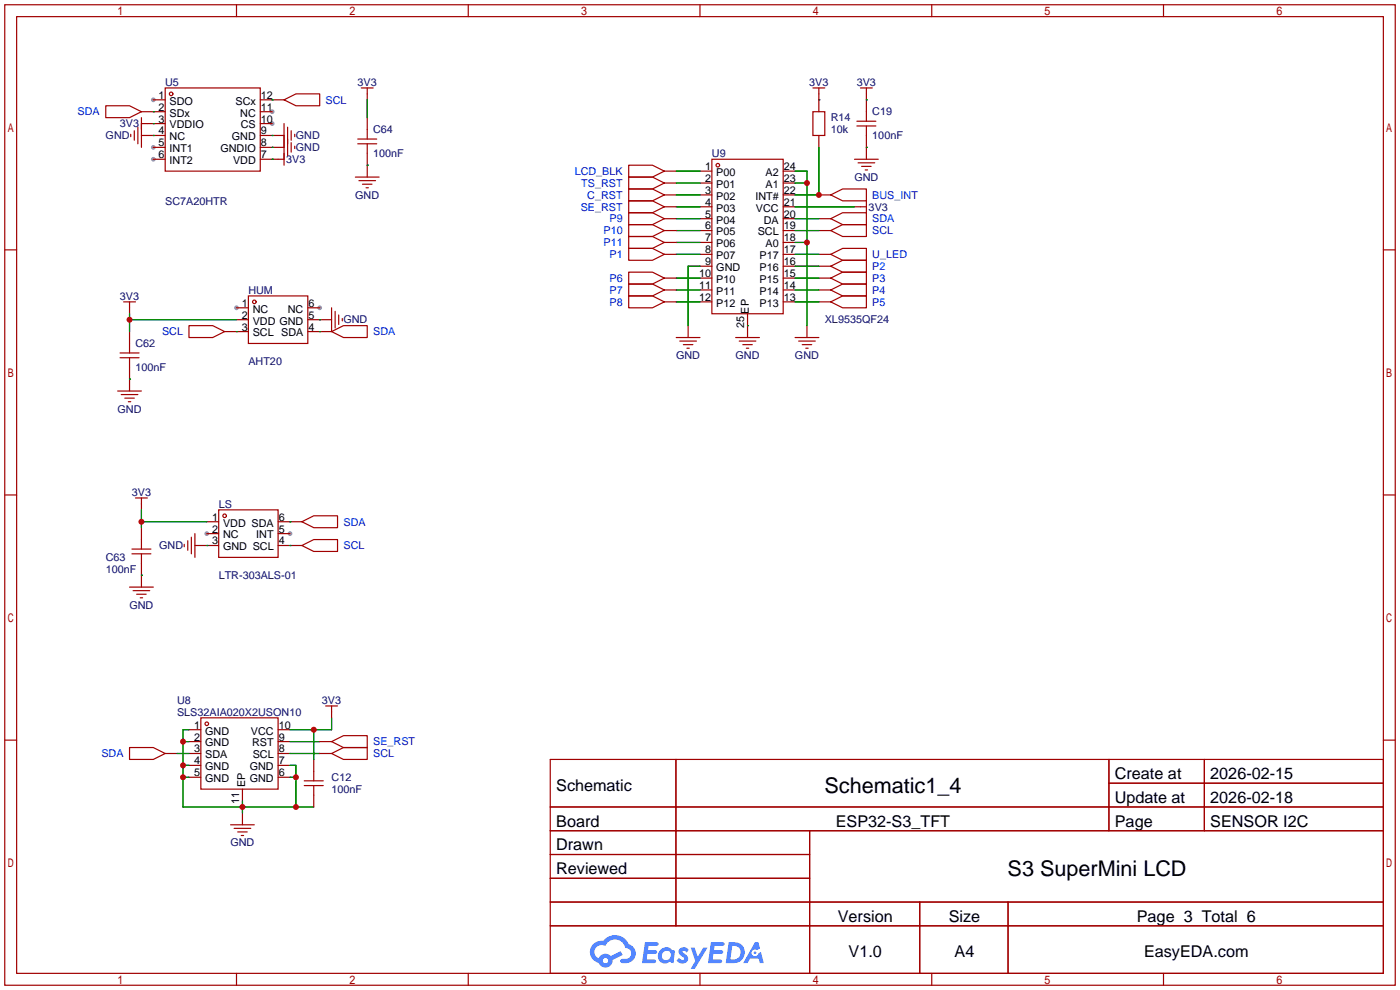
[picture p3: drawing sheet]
<svg xmlns="http://www.w3.org/2000/svg" width="299mm" height="212mm" viewBox="0 0 299 212" stroke-linecap="round" stroke-linejoin="round" font-family="sans-serif">
<g fill="#999">
<circle cx="44.2" cy="114" r=".51"/>
<circle cx="62" cy="114" r=".51"/>
<circle cx="50.5" cy="65.8" r=".51"/>
<circle cx="68.3" cy="65.8" r=".51"/>
<circle cx="32.8" cy="21.3" r=".51"/>
<circle cx="32.8" cy="31.5" r=".51"/>
<circle cx="32.8" cy="34" r=".51"/>
<circle cx="58.2" cy="26.4" r=".51"/>
<circle cx="58.2" cy="23.9" r=".51"/>
</g>
<g fill="none" stroke="#a10000" stroke-width=".25">
<path d="M1 1h297.2v209.6h-297.2zM3.6 3.6h292.1v204.4h-292.1zM50.5 1v2.6M100.1 1v2.6M149.6 1v2.6M199.1 1v2.6M248.7 1v2.6M1 53.4h2.6M295.7 53.4h2.5M1 105.8h2.6M295.7 105.8h2.5M1 158.2h2.6"/>
<path d="M295.7 158.2h2.5M117.6 162.3h178.1v45.7h-178.1zM117.6 172.5h178.1M117.6 177.5h178.1M144.5 162.3v35.6M173 177.5v30.5M237 162.3v15.2M237 167.4h58.7M257.4 162.3v15.2M117.6 182.6h55.4M117.6 192.8h178.1M117.6 187.7h55.4"/>
<path d="M117.6 197.9h178.1M196.6 192.8v15.2M215.4 192.8v15.2M50.5 208v2.6M100.1 208v2.6M149.6 208v2.6M199.1 208v2.6M248.7 208v2.6"/>
</g>
<g fill="#5487ff">
<path d="M145.3 202.7a1.3 1.3 0 0 1 1.9 .3l-.4 .6a.54 .54 0 0 0-.9-.2l.1 .2a1.34 1.34 0 0 1 .9 1.8 1.47 1.47 0 0 1-2.3-.1l.5-.6 .8 .5a.31 .31 0 0 0 .4-.3 .31 .31 0 0 0-.3-.4 1.12 1.12 0 0 1-.7-1.8z"/>
<path d="M147.6 202.5h.9l.6 2 1.2-2h.9l-2.7 4.6h-.9l1-1.7z"/>
<path d="M137.8 201.4h1.7a1.31 1.31 0 0 1 1.2 .2 .4 .4 0 0 1-.3 .5l-1.8 .1-.1 .9h1.6a.4 .4 0 0 1 .4 .4 .4 .4 0 0 1-.5 .4h-1.6l-.2 1.2h1.4a.46 .46 0 0 1 .5 0 .46 .46 0 0 1 .1 .5l-.4 .2h-2.6z"/>
<path d="M151.9 201.4h1.7a1.32 1.32 0 0 1 1.2 .2 .39 .39 0 0 1-.3 .5l-1.8 .1-.1 .9h1.6a.4 .4 0 0 1 .4 .4 .4 .4 0 0 1-.4 .4h-1.7l-.2 1.2h1.4a.46 .46 0 0 1 .5 0 .46 .46 0 0 1 .1 .5l-.4 .2h-2.6z"/>
<path d="M161.3 201.4h.8l.3 1.3-.6 .4a.75 .75 0 0 0-1.1 .3 .75 .75 0 0 0 .5 1 .75 .75 0 0 0 .9-.7l.5-.2 .6 2.3h-.8l-.3-.9h-1.8l-.5 .9h-1z"/>
<path d="M155.7 201.4l-.6 4.4h1.5a2.27 2.27 0 0 0 2.6-2.2 2.27 2.27 0 0 0-2.7-2.2zM156.5 202.1a1.5 1.5 0 0 1 1.8 1.6 1.5 1.5 0 0 1-1.9 1.4h-.3z"/>
<path d="M141.2 203a1.6 1.6 0 0 0-.3 2.3 1.6 1.6 0 0 0 2.3 .2l.7 .3 .3-2.4-.1-.3-.5-.1a1.58 1.58 0 0 0-2.4 0zM141.8 203.5a.98 .98 0 0 1 1.6 .4 .98 .98 0 0 1-1.1 1.3 .94 .94 0 0 1-.9-.7 .94 .94 0 0 1 .4-1z"/>
<path d="M126.8 201.8a2.37 2.37 0 0 0 1.1 4 1.54 1.54 0 0 0 1.8 1 1.54 1.54 0 0 0 1.2-1.6l2.2-1.1-.5-.8-2 1a1.57 1.57 0 0 0-2.7 .5 1.5 1.5 0 0 1-.7-2.1 1.5 1.5 0 0 1 2.2-.5 2.23 2.23 0 0 1 2.3-1.4 2.23 2.23 0 0 1 2 1.8 1.16 1.16 0 0 1 1.2 1.1 1.16 1.16 0 0 1-1.1 1.2h-.7a.47 .47 0 0 0-.5 .4 .47 .47 0 0 0 .4 .5 2.17 2.17 0 0 0 2.5-.9 2.17 2.17 0 0 0-.3-2.7l-.8-.4a3.2 3.2 0 0 0-5.5-.7l-1.1 .1zM128.8 205.3a.6 .6 0 0 1 1.2 0 .6 .6 0 0 1-1.2 0z"/>
<circle cx="161.4" cy="203.6" r=".28"/>
</g>
<g fill="none" stroke="#a10000" stroke-width=".25">
<path d="M35.3 18.8h20.3v17.8h-20.3zM77.2 18.8h2.6M78.5 18.8v2.5M173.7 18.8h2.6M175 18.8v5.1M183.9 18.8h2.5M185.2 18.8v7.1M22.6 22.6h5.1l2.5 1.3-2.5 1.2h-5.1zM27.9 28.7v.5M28.7 27.9v2.1M29.5 27.2v3.5M30.2 23.9h5.1"/>
<path d="M30.2 26.4h5.1M30.2 29h5.1M30.2 25.1v6.4M32.8 21.3h2.5M32.8 31.5h2.5M32.8 34h2.5M55.6 21.3h5.1M55.6 23.9h2.6M55.6 26.4h2.6M55.6 29h5.1M55.6 31.5h5.1M55.6 34h5.1"/>
<path d="M60.7 21.3l2.5-1.2h5.1v2.5h-5.1zM60.7 26.4v8.9M61.5 27.2v6.1M62.2 27.9v2.1M62.2 30.5v2M63 28.7v.5M63 31.2v.6M75.9 37.8h5.1M76.5 30.7h4M76.5 29.7h4M76.7 38.6h3.6M77.5 39.4h2"/>
<path d="M78.5 25.1v4.6M78.5 30.7v7.1M134.4 37.8h5l2.6 1.3-2.6 1.3h-5zM134.4 35.3h5l2.6 1.3-2.6 1.2h-5zM142 36.6h2.5M142 39.1h2.5M149.6 36.6h2.5M149.6 39.1h2.5M152.1 34h15.3v33.1h-15.3zM167.4 36.6h2.5M167.4 39.1h2.5M173.7 23.9h2.6v5.1h-2.6z"/>
<path d="M175 29v2.5M182.6 34h5.1M183.1 26.9h4.1M183.1 25.9h4.1M183.4 34.8h3.5M184.1 35.6h2.1M184.9 36.3h.5M185.2 26.9v7.1M78.2 40.1h.5M134.4 40.4h5l2.6 1.3-2.6 1.2h-5zM134.4 53.1h5l2.6 1.3-2.6 1.2h-5zM134.4 58.2h5l2.6 1.2-2.6 1.3h-5z"/>
<path d="M134.4 45.5h5l2.6 1.2-2.6 1.3h-5zM134.4 48h5l2.6 1.3-2.6 1.2h-5zM134.4 50.5h5l2.6 1.3-2.6 1.3h-5zM134.4 42.9h5l2.6 1.3-2.6 1.3h-5zM142 41.7h2.5M142 44.2h2.5M142 46.7h2.5M142 49.3h2.5M142 51.8h2.5M142 54.4h2.5M142 59.4h2.5M149.6 41.7h2.5"/>
<path d="M149.6 44.2h2.5M149.6 46.7h2.5M149.6 49.3h2.5M149.6 51.8h2.5M149.6 54.4h2.5M149.6 56.9h2.5M149.6 59.4h2.5M167.4 41.7h2.5M167.4 44.2h2.5M167.4 46.7h2.5M167.4 49.3h2.5M167.4 51.8h2.5"/>
<path d="M167.4 54.4h2.5M167.4 56.9h2.5M167.4 59.4h2.5M175 41.7h2.5M175 46.7h2.5M175 49.3h2.5M175 54.4h2.5M175 56.9h2.5M175 59.4h2.5M177.5 46.7l2.6-1.2h5.1v2.5h-5.1zM177.5 49.3l2.6-1.3h5.1v2.5h-5.1zM177.5 41.7l2.6-1.3h5.1v2.5h-5.1z"/>
<path d="M177.5 54.4l2.6-1.3h5.1v2.5h-5.1zM177.5 56.9l2.6-1.3h5.1v2.6h-5.1zM177.5 59.4l2.6-1.2h5.1v2.5h-5.1zM182.6 44.2h2.6M185.2 42.9v2.6M25.7 76.5h4M25.7 75.4h4M26.4 64.5h2.6M27.7 64.5v2.6M27.7 70.9v4.5M27.7 76.5v7.1M40.4 69.6h5.1l2.5 1.3-2.5 1.2h-5.1z"/>
<path d="M48 70.9h5.1M50.5 65.8h2.6M50.5 68.3h2.6M53.1 63.2h12.7v10.2h-12.7zM65.8 65.8h2.5M65.8 68.3h5.1M65.8 70.9h5.1M70.9 70.9l2.5-1.3h5.1v2.5h-5.1zM70.9 65.8v5.1M71.6 66.5v3.6M72.4 67.3v2M73.2 68.1v.5"/>
<path d="M134.4 60.7h5l2.6 1.3-2.6 1.2h-5zM134.4 63.2h5l2.6 1.3-2.6 1.3h-5zM142 64.5h2.5M142 62h2.5M144.5 72.1h5.1M145.3 72.9h3.5M146 73.7h2.1M146.8 74.4h.5M147.1 69.6v2.5M149.6 64.5h2.5M149.6 62h2.5M157.2 72.1h5.1"/>
<path d="M158 72.9h3.5M158.7 73.7h2.1M159.5 74.4h.5M159.8 67.1v5M167.4 64.5h2.5M167.4 62h2.5M169.9 72.1h5.1M170.7 72.9h3.5M171.4 73.7h2.1M172.2 74.4h.5M172.5 69.6v2.5M175 64.5h2.5"/>
<path d="M175 62h2.5M177.5 62l2.6-1.3h5.1v2.5h-5.1zM177.5 64.5l2.6-1.3h5.1v2.6h-5.1zM25.1 83.6h5.1M25.9 84.3h3.6M26.7 85.1h2M27.4 85.9h.5M28.2 118.4h4.1M28.2 117.3h4.1M29 106.4h2.5M30.2 106.4v2.6M30.2 112.8v4.5"/>
<path d="M30.2 118.4v7.1M39.4 116.3v.5M40.1 115.6v2M40.9 114.8v3.6M41.7 116.6h5M41.7 114v5.1M44.2 111.5h2.5M44.2 114h2.5M46.7 109h12.7v10.1h-12.7zM59.4 111.5h5.1M59.4 114h2.6M59.4 116.6h5.1"/>
<path d="M64.5 116.6l2.6-1.3h5v2.6h-5zM64.5 111.5l2.6-1.3h5v2.6h-5zM27.7 125.5h5.1M28.4 126.2h3.6M29.2 127h2M30 127.8h.5M27.7 159.8h5.1l2.5 1.2-2.5 1.3h-5.1zM40.4 156h2.5M40.4 158.5h2.5M42.9 153.4h16.5v15.3h-16.5zM59.4 156h2.6M59.4 158.5h2.6"/>
<path d="M68.3 158.5h2.6M69.6 150.9h2.5M70.9 158.5l2.5-1.3h5.1v2.6h-5.1zM70.9 150.9v2.5M35.3 161h2.5M40.4 161h2.5M40.4 163.6h2.5M40.4 166.1h2.5M49.3 176.3h5.1M50 177h3.6M50.8 177.8h2M51.6 178.6h.5"/>
<path d="M51.8 168.7v2.5M51.8 173.7v2.6M59.4 161h2.6M59.4 163.6h2.6M59.4 166.1h2.6M65 167.9h4.1M65 166.9h4.1M67.1 162.3v4.6M67.1 167.9v4.6M68.3 161h2.6M70.9 161l2.5-1.2h5.1v2.5h-5.1z"/>
<circle cx="36.6" cy="20.1" r=".38"/>
<circle cx="153.4" cy="35.3" r=".38"/>
<circle cx="54.4" cy="64.5" r=".38"/>
<circle cx="48" cy="110.2" r=".38"/>
<circle cx="44.2" cy="154.7" r=".38"/>
</g>
<g fill="none" stroke="#008700" stroke-width=".25">
<path d="M32.8 23.9h.1M32.8 26.4h.1M32.8 29h.1M58.2 21.3h.1M58.2 34h.1M58.2 31.5h.1M58.2 29h.1M78.5 35.3h.1M78.5 21.3v3.8M144.5 39.1h5.1M144.5 36.6h5.1M169.9 36.6h2.6v33"/>
<path d="M169.9 39.1h2.6M175 21.3h.1M175 31.5v10.2h-5.1M185.2 31.5h.1M185.2 21.3h.1M144.5 41.7h5.1M144.5 49.3h5.1M144.5 46.7h5.1M144.5 44.2h5.1M144.5 51.8h5.1M144.5 54.4h5.1M144.5 59.4h5.1"/>
<path d="M149.6 56.9h-2.5v12.7M169.9 49.3h5.1M169.9 46.7h5.1M169.9 44.2h12.7M169.9 51.8h2.6M169.9 56.9h5.1M169.9 54.4h5.1M169.9 59.4h5.1M27.7 68.3h22.8M27.7 67.1v3.8M50.5 70.9h.1M68.3 70.9h.1"/>
<path d="M68.3 68.3h.1M144.5 62h5.1M144.5 64.5h5.1M159.8 69.6h.1M169.9 62h5.1M169.9 64.5h5.1M27.7 81h.1M30.2 109v3.8M30.2 111.5h14M44.2 116.6h.1M62 116.6h.1M62 111.5h.1"/>
<path d="M30.2 122.9h.1M39.1 158.5h1.3M40.4 156h-1.3v16.5h28M62 158.5h6.3M67.1 156v6.3M70.9 153.4v2.6h-8.9M37.8 161h2.6M39.1 166.1h1.3M39.1 163.6h1.3M51.8 171.2v2.5M62 163.6h1.2v8.9M62 166.1h1.2"/>
<path d="M62 161h6.3"/>
</g>
<g fill="#c00">
<circle cx="27.7" cy="68.3" r=".63"/>
<circle cx="30.2" cy="111.5" r=".63"/>
<circle cx="51.8" cy="172.5" r=".63"/>
<circle cx="63.2" cy="172.5" r=".63"/>
<circle cx="63.2" cy="166.1" r=".63"/>
<circle cx="39.1" cy="166.1" r=".63"/>
<circle cx="39.1" cy="163.6" r=".63"/>
<circle cx="39.1" cy="158.5" r=".63"/>
<circle cx="67.1" cy="156" r=".63"/>
<circle cx="175" cy="41.7" r=".63"/>
<circle cx="172.5" cy="51.8" r=".63"/>
<circle cx="172.5" cy="39.1" r=".63"/>
</g>
<g font-size="4.6">
<text x="176.2" y="169.4">Schematic1_4</text>
<text x="215.4" y="187.2">S3 SuperMini LCD</text>
</g>
<g font-size="3.5">
<text x="238.3" y="166.5">Create at</text>
<text x="258.7" y="166.5">2026-02-15</text>
<text x="118.9" y="169.1">Schematic</text>
<text x="238.3" y="171.6">Update at</text>
<text x="258.7" y="171.6">2026-02-18</text>
<text x="118.9" y="176.7">Board</text>
<text x="178.6" y="176.7">ESP32-S3_TFT</text>
<text x="238.3" y="176.7">Page</text>
<text x="258.7" y="176.7">SENSOR I2C</text>
<text x="118.9" y="181.8">Drawn</text>
<text x="118.9" y="186.8">Reviewed</text>
<text x="179.1" y="197">Version</text>
<text x="202.8" y="197">Size</text>
<text x="243" y="197">Page 3 Total 6</text>
<text x="181.4" y="204.6">V1.0</text>
<text x="204" y="204.6">A4</text>
<text x="244.5" y="204.6">EasyEDA.com</text>
</g>
<g font-size="2.3">
<text x="33.9" y="21.1">1</text>
<text x="33.9" y="23.6">2</text>
<text x="36.2" y="22.4">SDO</text>
<text x="50.3" y="22.4">SCx</text>
<text x="55.8" y="23.6">11</text>
<text x="55.8" y="21.1">12</text>
<text x="33.9" y="26.2">3</text>
<text x="33.9" y="28.7">4</text>
<text x="36.2" y="24.9">SDx</text>
<text x="36.2" y="27.5">VDDIO</text>
<text x="36.2" y="30">NC</text>
<text x="49.6" y="30">GND</text>
<text x="51.4" y="24.9">NC</text>
<text x="51.5" y="27.5">CS</text>
<text x="55.8" y="28.7">9</text>
<text x="55.8" y="26.2">10</text>
<text x="33.9" y="31.3">5</text>
<text x="33.9" y="33.8">6</text>
<text x="36.2" y="32.5">INT1</text>
<text x="36.2" y="35.1">INT2</text>
<text x="47.1" y="32.5">GNDIO</text>
<text x="49.8" y="35.1">VDD</text>
<text x="55.8" y="33.8">7</text>
<text x="55.8" y="31.3">8</text>
<text x="150.7" y="36.3">1</text>
<text x="150.7" y="38.9">2</text>
<text x="150.7" y="41.4">3</text>
<text x="153.1" y="37.6">P00</text>
<text x="153.1" y="40.2">P01</text>
<text x="163.6" y="40.2">A1</text>
<text x="163.6" y="37.6">A2</text>
<text x="167.5" y="41.4">22</text>
<text x="167.5" y="38.9">23</text>
<text x="167.5" y="36.3">24</text>
<text x="150.7" y="44">4</text>
<text x="150.7" y="46.5">5</text>
<text x="153.1" y="42.7">P02</text>
<text x="153.1" y="45.2">P03</text>
<text x="153.1" y="47.8">P04</text>
<text x="161.4" y="42.7">INT#</text>
<text x="161.6" y="45.2">VCC</text>
<text x="163.2" y="47.8">DA</text>
<text x="167.5" y="46.5">20</text>
<text x="167.5" y="44">21</text>
<text x="150.7" y="49">6</text>
<text x="150.7" y="51.6">7</text>
<text x="153.1" y="50.3">P05</text>
<text x="153.1" y="52.9">P06</text>
<text x="162" y="50.3">SCL</text>
<text x="163.6" y="52.9">A0</text>
<text x="167.5" y="51.6">18</text>
<text x="167.5" y="49">19</text>
<text x="149.5" y="59.2">10</text>
<text x="150.7" y="54.1">8</text>
<text x="150.7" y="56.7">9</text>
<text x="153.1" y="55.4">P07</text>
<text x="153.1" y="57.9">GND</text>
<text x="162.3" y="57.9">P16</text>
<text x="162.3" y="55.4">P17</text>
<text x="167.5" y="59.2">15</text>
<text x="167.5" y="56.7">16</text>
<text x="167.5" y="54.1">17</text>
<text x="51.7" y="65.6">1</text>
<text x="65.9" y="65.6">6</text>
<text x="149.5" y="61.7">11</text>
<text x="149.5" y="64.3">12</text>
<text x="153.1" y="60.5">P10</text>
<text x="153.1" y="63">P11</text>
<text x="153.1" y="65.6">P12</text>
<text x="162.3" y="65.6">P13</text>
<text x="162.3" y="63">P14</text>
<text x="162.3" y="60.5">P15</text>
<text x="167.5" y="64.3">13</text>
<text x="167.5" y="61.7">14</text>
<text x="51.7" y="68.1">2</text>
<text x="51.7" y="70.6">3</text>
<text x="54" y="66.8">NC</text>
<text x="54" y="69.4">VDD GND</text>
<text x="54" y="71.9">SCL SDA</text>
<text x="61.5" y="66.8">NC</text>
<text x="65.9" y="70.6">4</text>
<text x="65.9" y="68.1">5</text>
<text x="159" y="70.1" transform="rotate(-90 159 70.1)">25</text>
<text x="160.1" y="67" transform="rotate(-90 160.1 67)">EP</text>
<text x="45.3" y="111.3">1</text>
<text x="45.3" y="113.8">2</text>
<text x="47.7" y="112.5">VDD SDA</text>
<text x="59.6" y="113.8">5</text>
<text x="59.6" y="111.3">6</text>
<text x="45.3" y="116.4">3</text>
<text x="47.7" y="115.1">NC</text>
<text x="47.7" y="117.6">GND SCL</text>
<text x="54.8" y="115.1">INT</text>
<text x="59.6" y="116.4">4</text>
<text x="41.5" y="155.7">1</text>
<text x="59.6" y="155.7">10</text>
<text x="41.5" y="158.3">2</text>
<text x="41.5" y="160.8">3</text>
<text x="43.9" y="157">GND</text>
<text x="43.9" y="159.5">GND</text>
<text x="53.6" y="157">VCC</text>
<text x="53.9" y="159.5">RST</text>
<text x="59.6" y="160.8">8</text>
<text x="59.6" y="158.3">9</text>
<text x="41.5" y="163.3">4</text>
<text x="41.5" y="165.9">5</text>
<text x="43.9" y="162.1">SDA</text>
<text x="43.9" y="164.6">GND</text>
<text x="43.9" y="167.2">GND</text>
<text x="53.4" y="167.2">GND</text>
<text x="53.4" y="164.6">GND</text>
<text x="54" y="162.1">SCL</text>
<text x="59.6" y="165.9">6</text>
<text x="59.6" y="163.3">7</text>
<text x="51.1" y="171.8" transform="rotate(-90 51.1 171.8)">11</text>
<text x="52.4" y="168.2" transform="rotate(-90 52.4 168.2)">EP</text>
</g>
<g font-size="2.3" fill="#000080">
<text x="35.3" y="18.3">U5</text>
<text x="76.4" y="18.3">3V3</text>
<text x="173" y="18.3">3V3</text>
<text x="183.1" y="18.3">3V3</text>
<text x="22.6" y="29.8">GND</text>
<text x="25.6" y="27.2">3V3</text>
<text x="63.2" y="29.8">GND</text>
<text x="79.8" y="28.5">C64</text>
<text x="177.5" y="26">R14</text>
<text x="177.5" y="28.5">10k</text>
<text x="186.4" y="29.8">100nF</text>
<text x="186.4" y="24.7">C19</text>
<text x="61.2" y="34.8">3V3</text>
<text x="63.2" y="32.3">GND</text>
<text x="79.8" y="33.6">100nF</text>
<text x="152.1" y="33.6">U9</text>
<text x="182.6" y="38.7">GND</text>
<text x="35.3" y="43.7">SC7A20HTR</text>
<text x="75.9" y="42.5">GND</text>
<text x="185.7" y="45">3V3</text>
<text x="25.6" y="64.1">3V3</text>
<text x="53.1" y="62.8">HUM</text>
<text x="73.4" y="69.1">GND</text>
<text x="176.3" y="69.1">XL9535QF24</text>
<text x="29" y="74.2">C62</text>
<text x="144.5" y="76.8">GND</text>
<text x="157.2" y="76.8">GND</text>
<text x="169.9" y="76.8">GND</text>
<text x="29" y="79.3">100nF</text>
<text x="53.1" y="78">AHT20</text>
<text x="25.1" y="88.2">GND</text>
<text x="28.2" y="106">3V3</text>
<text x="46.7" y="108.5">LS</text>
<text x="22.6" y="119.9">C63</text>
<text x="34" y="117.4">GND</text>
<text x="22.6" y="122.5">100nF</text>
<text x="46.7" y="123.7">LTR-303ALS-01</text>
<text x="27.7" y="130.1">GND</text>
<text x="37.8" y="153">SLS32AIA020X2USON10</text>
<text x="37.8" y="150.4">U8</text>
<text x="68.8" y="150.4">3V3</text>
<text x="70.9" y="166.9">C12</text>
<text x="70.9" y="169.5">100nF</text>
<text x="49.3" y="180.9">GND</text>
</g>
<g font-size="2.3" fill="#00f">
<text x="69.6" y="22.1">SCL</text>
<text x="16.6" y="24.7">SDA</text>
<text x="122.8" y="37.4">LCD_BLK</text>
<text x="124.2" y="39.9">TS_RST</text>
<text x="124.1" y="45">SE_RST</text>
<text x="125.5" y="42.5">C_RST</text>
<text x="130.3" y="47.5">P9</text>
<text x="186.4" y="47.5">SDA</text>
<text x="186.4" y="42.5">BUS_INT</text>
<text x="129" y="50.1">P10</text>
<text x="129" y="52.6">P11</text>
<text x="186.4" y="50.1">SCL</text>
<text x="130.3" y="55.2">P1</text>
<text x="186.4" y="55.2">U_LED</text>
<text x="186.4" y="57.7">P2</text>
<text x="130.3" y="60.2">P6</text>
<text x="130.3" y="62.8">P7</text>
<text x="130.3" y="65.3">P8</text>
<text x="186.4" y="60.2">P3</text>
<text x="186.4" y="62.8">P4</text>
<text x="186.4" y="65.3">P5</text>
<text x="34.6" y="71.7">SCL</text>
<text x="79.8" y="71.7">SDA</text>
<text x="73.4" y="112.3">SDA</text>
<text x="73.4" y="117.4">SCL</text>
<text x="21.7" y="161.8">SDA</text>
<text x="79.8" y="161.8">SCL</text>
<text x="79.8" y="159.3">SE_RST</text>
</g>
</svg>
